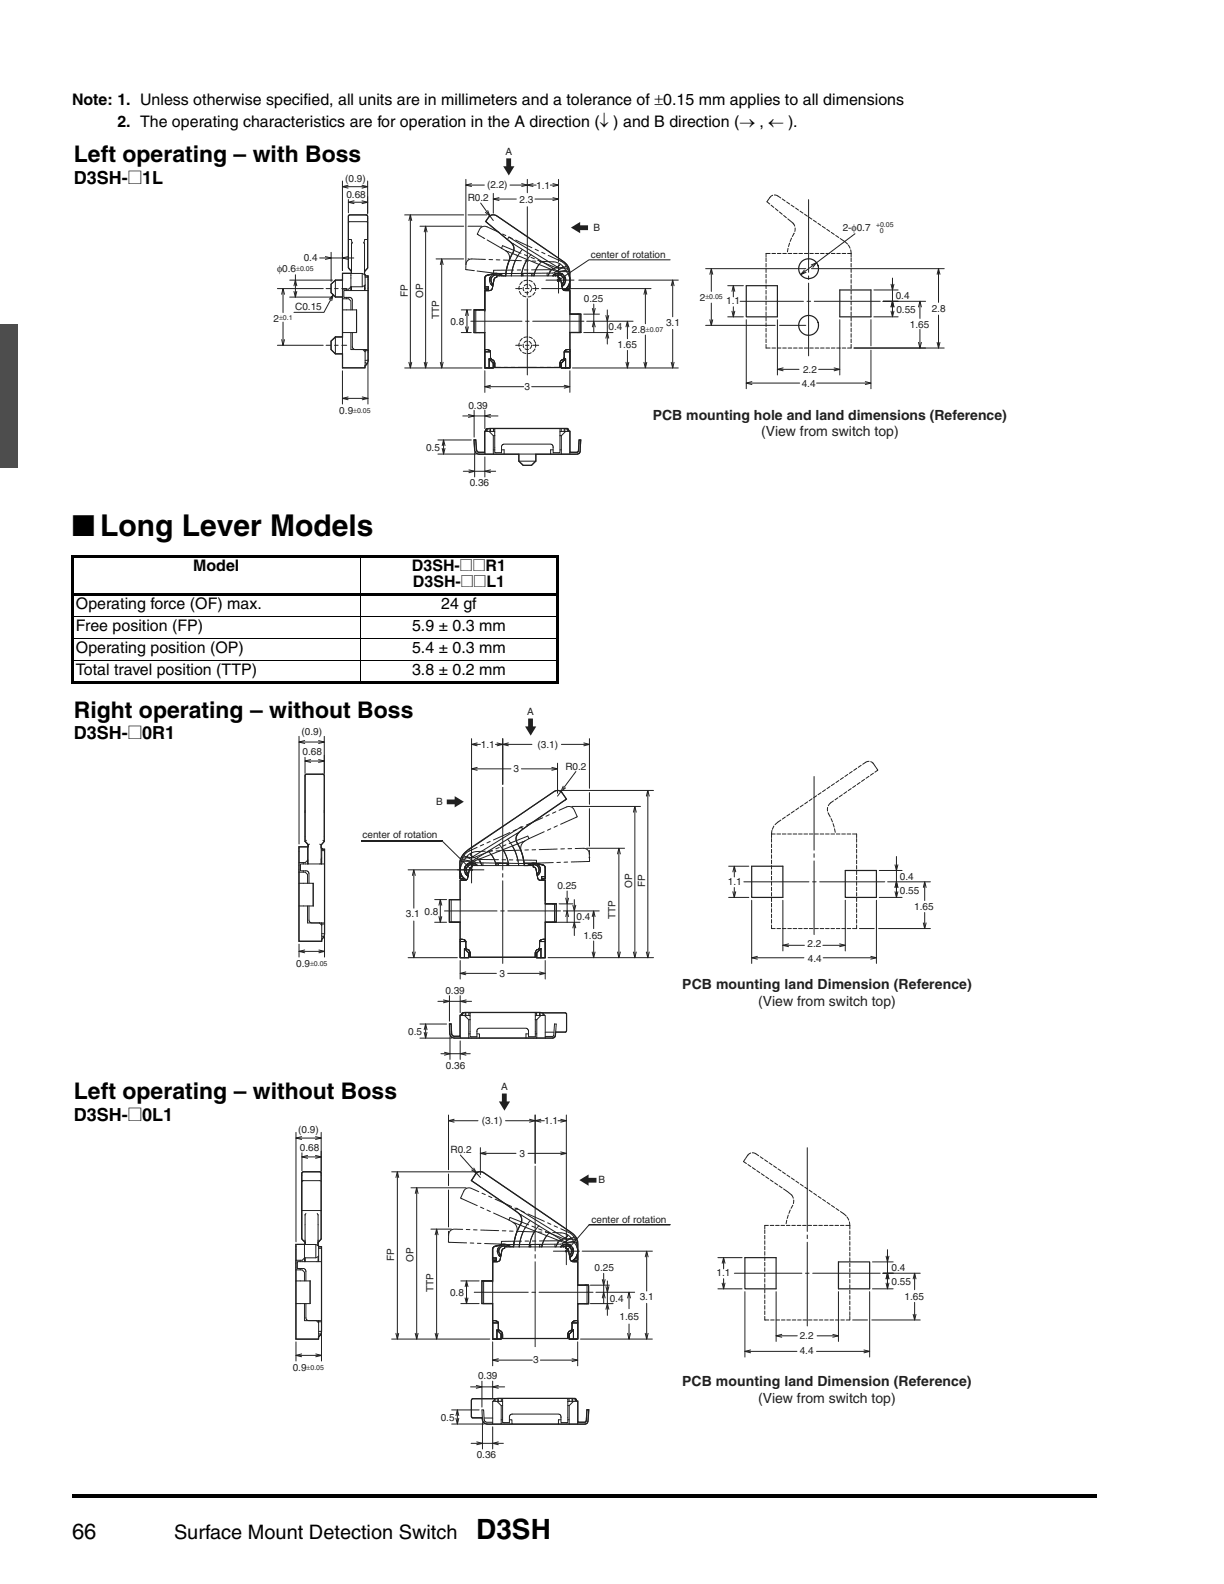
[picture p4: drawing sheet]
<svg xmlns="http://www.w3.org/2000/svg" width="216mm" height="279mm" viewBox="0 0 216 279" stroke-linecap="round" stroke-linejoin="round" font-family="sans-serif">
<path d="M12.7 263.5h180.7v.7h-180.7z" fill="#000"/>
<path d="M0 57.2h3.2v25.3h-3.2z" fill="#4d4d4d"/>
<path d="M48.2 25.9h129.4v60.2h-129.4z" fill="#fff"/>
<g fill="none" stroke="#231f20" stroke-width=".18">
<path d="M60.4 31.9v15.8M60.4 32.9h4.4M61.4 32.7l-1 .2 1 .3M61.5 39.3l.2-.2h2.9l.2 .1v8.1l-.5 .6M61.5 35.2v2.3M61.5 35.7h3.3M62.4 35.4l-.9 .3 .9 .2M63.9 35.4l.9 .3-.9 .2M63.9 32.7l.9 .2-.9 .3M64.8 39.3v-1.1l-.1-.3h-3.1l-.1 .2v9.2l.5 .6M64.8 31.9v5.9M71.4 37.9h10.4"/>
<path d="M72.1 38.9l.3-1 .2 1M72.4 37.9v27M74.1 39.9h7.7M75.1 39.9v25M82.2 32.6h3.2M82.2 31.6v15M82.6 39.9h2.4M82.6 37.9h3.3M83.2 32.4l-1 .2 1 .3M84.8 35.8l2.2 3.1M86 37.2l.4 .9-.8-.6M87 35.1h4.1"/>
<path d="M87 34.1v3.5M88 34.9l-1 .2 1 .3M90 32.6h2.8M92 32.4l1 .2-1 .3M93 36.5v14.3M93 31.6v2.4M93.1 32.6h1.5M94 32.4l-1 .2 1 .3M94.4 35.1h4M97.1 32.6h1.4M97.5 32.4l1 .2-1 .3M97.5 34.9l1 .2-1 .3"/>
<path d="M98.5 31.6v14.6M136 36.2l.5 .4M136.3 34.4l-.4 .3-.6 .9 .5 .4M136.6 34.4l.4 .1 .7 .4M136.8 36.8l.4 .4M137.5 37.4l.5 .4M138 35.1l.5 .3M138.2 38l.5 .4M138.8 35.6l.5 .4M139 38.6a2.48 2.48 0 0 1 1.2 1.3M139.5 36.2l.6 .3M140.3 36.7l.6 .4"/>
<path d="M141.1 37.2l.5 .4M141.9 37.8l.5 .3M142.6 35.2v12.8M142.7 38.3l.5 .4M143.5 38.8l.5 .4M144.3 39.4l.5 .3M145.1 39.9l.5 .4M48.9 50.9h8.1M49.7 59.9l.2 1 .3-1M49.7 51.9l.2-1 .3 1M49.9 51.1v4M49.9 56.8v4.1"/>
<path d="M51.1 52.4h7.5M51.1 49.4h7.5M51.9 50.4l.2-1 .2 1M51.9 51.4l.2 1 .2-1M52.1 48.5v3.9M56.4 45.5h6M57.4 45.3l1 .2-1 .3M57.5 50.9h.9M58.1 52.8l.7-.8-1.7 3.1h-5.2M58.4 44.5v5.2M58.8 52l-.3 1M59 50.9h.7"/>
<path d="M59.2 49.4h1.2M59.2 59.4h1.2M59.2 49.4l-.8 .8v1.5l.8 .7M59.2 59.4l-.8 .8v1.5l.8 .7M59.2 52.4h1.2M59.2 49.4v3M59.2 59.4v3M60.3 50.9h.9M60.4 54.7h2.5v4M60.4 58.7h2.5M60.4 51v13.9h4v-2.8M60.4 52.7h1.1l.4 .4v1.6"/>
<path d="M61.2 51v.3M61.2 52.5v.2M61.4 45.3l-1 .2 1 .3M61.5 42.2h.5l.1 .7M61.9 58.7v3h2.1M61.9 48.3v3v-.6M62 50.6v.7zM62.1 42.9l-.1 5.3M62.2 42.7l-.1 .2M62.2 58.7v2.7l.3 .2 1.5 .1M62.9 54.7h.1M62.9 54.7v4"/>
<path d="M63.9 48.2h-3.5v2.8h1.1l.4-.4M63.9 48.2l.5 .3v2.8M63.9 48.2v2.4M64.2 42.7v.2M64.2 42.9l.1 5.5M64.3 50.4v.9M64.4 50.3l-.5 .3h-2M64.4 48.7h.5v14.9l-.1 .5M64.4 48.9h.5M64.8 42.2h-.5l-.1 .7M64.9 51.3h-4.3v1.2h1.1l.4 .3 .1 1.9M74.8 40.9l.3-1 .2 1"/>
<path d="M76.9 45.7h4.9M77.7 46.7l.2-1 .3 1M77.9 45.7v19.2M81.4 58.7h1.7M81.4 54.7h1.7M82.1 55.7l.3-1 .2 1M82.1 57.7l.3 1 .2-1M82.4 54.7v4M82.6 45.7h.1M83 56.7h9.1M83.6 54.7h1.9M83.9 54.7h-.3v4h1.9"/>
<path d="M84 54.7h-.1v4M84.2 47.8l2.9 .4M85.5 50.6v.4h.6M85.6 45.8l-2.4-.1a.99 .99 0 0 0-1 .9v1l1.5 .1M85.9 48.6l-.3 .1-.1 .3v1.6h.6M85.9 48.6l-.4 .4v1.6h.6M85.9 42.3l2.6 1.5M86.1 50.6v.7M86.3 45.8h.6M86.4 51.2l.4-.3 .4-1.7 .1-.2 .3-.1v-.2h10.8v.2l.5 .3 .3 1.7 .4 .4M86.4 51.3h-.9v10.4l.9 .2M86.4 51.3h-.9v3.6"/>
<path d="M86.5 48.9l-.1 .6M86.8 48.8l.6-.3 .7 .2a.93 .93 0 0 0-1.3 .2 .93 .93 0 0 0 .2 1.3l-.4-.6zM87.1 48.2l1 .1 6.2-.1M87.3 48.3l-1.4 .3M87.4 48.2l-.5 .2M87.5 48.2h1.7M87.5 45.8h.7M87.6 48.7v.2l-.3 .1-.1 .2-.4 1.8-.4 .3M87.9 48.3l.8 .4M88.1 48.4l.3 .2-.3-.2-.5-.2-.6 .1-.4 .3-.2 .5v.5l.2 .5 .3 .3-.3-.3M88.1 41l-2.2-1a.99 .99 0 0 0-1.3 .5l-.4 .8 1.3 .8M88.5 43.8l.1-.5 3.3 1.4"/>
<path d="M88.5 43.8l.9 .5 3.6 1.5M88.6 41.3l.6 .2M88.8 45.9l3.2 .1M89.5 42.2l.8 .7 3.4 2M89.5 42.2l-3.8-3.1 .7-1 .5-.2 .6 .1 12 8.2 .7 .9M89.5 42.2l.3-.4 8.8 5.5h1.4l.2-.2M89.8 41.8l.6 .3M90.1 42.7l.5 .7v.8l-1 2.4-.4 2.1 .4-2.1a1.7 1.7 0 0 0-.4-2.4M90.3 48.2l-.1 .5M90.6 47.6l-3.5 .1v.5M90.9 45.9l-.4 1.2-.3 1.6M91 42.4l2.8 1.3"/>
<path d="M91 50.9h1M91.2 47.6h.7M91.4 45.1l-.2 .3M91.6 50.5v.6M91.6 51.4l.3 .5M92.1 59.7l-.4 .5M92.1 49.7l-.4 .5M92.1 44l-.7 1-.6 1.2-.4 1.1-.2 1.3M92.2 52.1l.6 .3M92.2 48.4v.3M92.3 50.7l.1 .6M92.5 44.9l.6 .3"/>
<path d="M92.5 47.6h.6M92.6 46h.6M92.6 51.5l.6 .1M92.7 50.9h.6M92.7 56.7h.6M93 45.8l2.1 .8M93 45.8l-.6 1.1-.4 1.8M93 50.2l-.5 .2M93 59.4l-.6 .2M93 49.4l-.6 .2M93 51.4v.6M93 52.7v13.4"/>
<path d="M93.3 50.2l.4 .5M93.3 59.5l.6 .2M93.3 49.5l.6 .2M93.7 44.9l-1.2 1.7-.3 .9-.2 1.2M93.7 44.9l1.9 1.2M93.7 45.4l.6 .2M93.7 52.2l-.6 .2M93.8 50.9l-.3 .6M93.8 48.4v.3M93.9 46l.6 .1M93.9 50.9h1.1M94 56.7h9"/>
<path d="M94.1 59.9l.4 .6M94.1 49.9l.4 .6M94.3 48.2h-2.3v.5M94.3 48.2l-.1 .5M94.4 51.6l-.4 .5M94.4 44l.6 .2M94.5 50.6l-.1 .7M95.1 46.6l3.2 1.3 1.8-.3 .1-.1-.3-.6M95.1 46.6l-.5 .8-.4 1.3M95.1 46.1l2.8 .1a2.17 2.17 0 0 1 1.4 .8l-1.7 1.2h-3.3M95.5 50.9h19.3M95.6 44.5l.5 .3"/>
<path d="M95.6 46.1l-.9 1.1-.5 1.5M95.6 46.1l2.8 1.8h1.8l.3-.1M96.3 49.4h4.9M96.5 48.2v.5M96.7 45l2.5 1.2 .6 .5v.3l-.1 .1-1.5 .2-3.4-1.4M97.5 47.3l-.8 1.4 .4-1.2M97.5 48.7l.4-.4 .5-.2 .6 .1 .5 .4 .2 .5 .1 .5-.3 .6-.4 .3M98 48.4l-.4 .3 .4-.4 .6-.1 .6 .2 .4 .5v.8l-.5 .7M98 48.6l.7-.1 .6 .4 .1 .7-.3 .6a.93 .93 0 0 0 .2-1.3 .93 .93 0 0 0-1.3-.2zM98 48.2h.5M98 48.2l-.5 .5M98.4 48.7v.2l.3 .1 .2 .3 .3 1.7 .4 .3"/>
<path d="M98.5 46.7v5M98.6 48.2l.6 .2M98.6 48.1l.6 .3zM98.8 46.5l-.2 .4-1.2 .7h-3.6M98.8 48.3l.5 .1M99.3 47l.3 .3a2.62 2.62 0 0 1 .7 2.9l-.4 .7-.5 .3M99.4 50.1l-.3 .3M99.6 48.9l.1 .6M99.6 50l-.5 .5zM99.6 51.3h.9v10.4l-.9 .2M99.6 51.3h.9M99.6 51.3h.9v3.6"/>
<path d="M99.6 48.8l.2 .6zM99.9 50.9v.4M100.1 50.6h.4M100.2 47.5l.1 .4a2.62 2.62 0 0 1-.4 3l-.5 .3M100.2 47.1l.3 .7M100.4 48.7l.1 .4v1.5M100.4 48.8l.1 1.8h-.4M100.5 47.8l-.1 2.2-.4 .7-.6 .5M100.5 55.4h2v3.1M100.5 49.4v1.2h-.4M100.5 50.6v.4h-.6M102 58.7h.5"/>
<path d="M102.1 49.4h17.5M102.2 58.6l.3 .1M102.2 55.4v3.1M102.5 58.7h-2M103 55.4h2.7M103 58.7h5.1M103.5 56.7h8.2M104.5 57.7l.2-1 .3 1M104.5 54.4l.2 1 .3-1M104.7 53.6v5.1M106.9 59.7l.2-1 .3 1M106.9 55.7l.2 1 .3-1"/>
<path d="M107.1 54.7v6M110.4 57.7l.3-1 .2 1M110.7 56.9v2.9M113.6 51.9l.2-1 .3 1M113.8 59.1v5.7M113.8 50.9v6.2M118.2 45.8h-14.3l-5.4 3.6M118.7 49.6v6.3M118.7 58.1v6.8M118.9 50.4l-.2-1-.3 1M124.5 47.4h17.6M124.5 57.4h12.2"/>
<path d="M125.2 48.4l.3-1 .2 1M125.2 56.4l.3 1 .2-1M125.5 53.5v3.9M125.5 47.7v3.7M128.4 55.9h2.7M128.4 50.4h2.7M129.1 51.4l.3-1 .2 1M129.1 54.9l.3 1 .2-1M129.4 50.6v1.8M129.4 54.1v1.8M130.6 53.1h11.1M131.6 56.4v12.2"/>
<path d="M135.1 45.5v.7M135.1 46.5v.6M135.1 47.4v.7M135.1 48.4v.6M135.1 49.3v.7M135.1 50.3v.6M135.1 51.2v.7M135.1 52.2v.6M135.1 53.1v.7M135.1 54.1v.6M135.1 55v.7M135.1 56v.6"/>
<path d="M135.1 56.9v.7M135.1 57.9v.6M135.1 58.9v.6M135.1 59.8v.6M135.8 44.7h-.7v.6M136.2 44.7h.6M137.1 44.7h.6M137.1 56.4v9.7M137.5 57.4h4.6M138.1 44.7h.6M139 43.8l-.1 .6M139 44.7h.7"/>
<path d="M139.3 42.9l-.2 .6M139.6 42l-.2 .6M140 44.7h.6M140.1 41.1v.1M140.1 41.2l-.3 .5M140.2 40.2v.6M140.9 44.7h.7M141.9 47.6l-.7 .8M141.9 44.7h.6M142.4 53.1h.6M142.6 48.7v.6M142.6 49.9v12.9"/>
<path d="M142.8 44.7h.7M143.1 46.7l.9-.4-.6 .8M143.1 47.4h23.4M143.6 53.1h11.7M143.8 44.7h.6M144.7 44.7h.7M145.7 44.7h.6M145.8 40.5l.6 .3M146.6 41l.5 .4M146.6 44.7h.7M147.4 41.5l.5 .4M147.6 44.7h.6"/>
<path d="M148.1 56.4v9.7M148.2 42.1l1.3 1M148.5 44.7h.7M149.5 44.7h.6M149.6 43.2l.3 .6M150 44.1l.1 .6M150.1 44.7v.6M150.1 45.5v.6M150.1 46.5v.6M150.1 47.4v.7M150.1 48.4v.6M150.1 49.3v.7"/>
<path d="M150.1 50.3v.6M150.1 51.2v.7M150.1 52.2v.6M150.1 53.1v.7M150.1 54.1v.6M150.1 55v.7M150.1 56v.6M150.1 56.9v.7M150.1 57.9v.6M150.1 58.8v.7M150.1 59.8v.6M150.8 41.2l-9.6 7.2 1-.4"/>
<path d="M153.6 56.4v4.6M154.1 55.9h4.3M154.1 51.1h4.3M155.8 53.1h7.5M157.2 54.9l.2 1 .3-1M157.2 54.1l.2-1 .3 1M157.2 50.1l.2 1 .3-1M157.4 49.1v6.7M162 54.1l.3-1 .2 1M162.3 53.3v2.9M162.3 58.1v3.3M165.3 48.4l.2-1 .3 1"/>
<path d="M165.5 47.5v5.8M165.5 55.6v5.8M48.9 60.9h8.1M57.5 60.9h.9M59 60.9h.7M59.2 62.4h1.2M60.3 60.9h.9M60.4 65.4v5.9M60.4 70.3h4.5M61.4 70l-1 .3 1 .2M63.9 70l1 .3-1 .2M64 61.7h.8l.1 .2h-.5l-.1-.2"/>
<path d="M64 61.7l.4 .4M64.4 63.9l.4 .2M64.4 63.6h.5M64.4 61.7v.4M64.8 64.1l-.4 .4M64.9 64.1v7.2M71.4 64.9h13.6M72.1 63.9l.3 1 .2-1M74.8 63.9l.3 1 .2-1M77.2 77.6h5.9M77.7 63.9l.2 1 .3-1M78 78.6l.2-1 .3 1"/>
<path d="M78 79.1l.2 1 .3-1M78.2 77.6v2.5M81.6 73.4h6.2M82.6 73.1l1 .3-1 .2M83.6 72.4v4.7M83.7 79.3l.2 .5 .3 .2 1.3 .1M83.7 79.8v4.3M83.7 79.3l-.1-1.7h.3l.2 2 .3 .2h1.1M85.5 61.7v3.2h.8M85.5 65.4v3.8M85.5 68.2h6.9M85.5 61.7l.9 .2"/>
<path d="M85.5 72.4v3.2M85.5 61.7v.4h1M85.8 75.8l-.2 .3M86.1 75.6l-.3 .1-.1 .3M86.2 61.8l.3 .2M86.3 63.3h.3M86.3 76.1l.7 .7v3.3M86.3 63.3l.7 .8M86.3 63.3l.7 .8v.8h-.7zM86.3 63.3v1.6h.7v-.8M86.4 61.9l.1 .3M86.4 75.6h13.2"/>
<path d="M86.4 75.6v.5M86.4 75.6l-.6 .2 .3 .3M86.4 61.9l.1 1.3 .5 .4M86.4 61.9l.1 1.2 .4 .4M86.5 62.1h-1v2.8h.8M86.5 62.1h-1v2.8h.8v-1.6M86.5 75.6v.5M86.5 68l-1 .2 1 .3M86.5 73.1l-1 .3 1 .2M86.5 62.2v1l.5 .4M86.9 63.5l.1 .1M87 64.1h.3"/>
<path d="M87 76.8h.3M87 79.3h.3M87 64.1v.8h-.7M87 63.6l.2 .4 .1 .8h11.5v-.8l.2-.4M87 76.1v-.5h.1l.2 .1v4.1h1.2v-1.1l.4-.4h8.3l.4 .4v1.1h1.2v-3M87 76.1h-1.5v4h1.5M87 76.1l.3 .1M87 63.6l.2 .4 .1 .8h1M88.5 79.3h.4v.8M89.5 64.8h-.6M90.8 64.8h-.6M91 60.9h1"/>
<path d="M91.6 60.5v.6M91.6 61.4l.4 .5M92.2 62.1l.6 .3M92.3 60.7l.1 .6M92.6 61.5l.6 .1M92.7 60.9h.6M93 60.2l-.5 .2M93.3 60.2l.4 .5M93.7 62.2l-.6 .2M93.8 60.9l-.3 .6M93.8 68.2h6.6M93.9 60.9h1.1"/>
<path d="M94.4 61.6l-.4 .5M94.5 60.6l-.1 .7M94.6 64.8h-3.2M95.9 64.8h-.7M97.1 64.8h-.6M97.6 79.3h-.5v.8M98.8 76.8h.2M98.8 79.3h.2M99 76.1v-.5h-.1l-.1 .1v1.1M99 76.1h1.5v4M99 76.1l-.2 .1M99 63.6l-.2 .4v.8h-1"/>
<path d="M99 76.8v3.3M99.1 63.5l-.1 .1M99.5 63l-.1 .3-.3 .2M99.5 62.2v1l-.4 .3M99.5 75.6v.5M99.5 75.6l.6 .1 .2 .3M99.5 68l1 .2-1 .3M99.5 62.1h1v-.4v3.2h-.7h.7v-2.8zM99.6 61.9l-.1 .3M99.6 75.6v.5M99.6 75.6l.6 .2M99.6 61.9l-.1 1.3-.5 .4"/>
<path d="M99.8 76.1l-.8 .7M99.8 63.3v1.6h-.8v-.8M99.8 63.3h-.4h.4l-.8 .8h-.2h.2M99.8 63.3l-.8 .8M99.8 61.8l-.3 .2M100.2 75.8l-.2 .3M100.2 75.8l.2 .3M100.5 61.7v.4M100.5 65.4v3.8M100.5 61.7l-.9 .2M101 64.9h18.6M102 79.6l-.2 .2h-1.3"/>
<path d="M102 79.6l.2-2h.3l-.2 2.1-.4 .4h-14.9M110.4 63.9l.3 1 .2-1M110.7 61.8v3.1M113.6 63.9l.2 1 .3-1M118.4 63.9l.3 1 .2-1M131.6 67.6h9.5M132.6 67.3l-1 .3 1 .2M135.1 60.8v.6h.7M136.2 61.4h.6M137.1 61.4h.6M137.1 65.1h3.8M138.1 61.4h.6"/>
<path d="M138.1 64.9l-1 .2 1 .3M139 61.4h.7M140 61.4h.6M140.9 61.4h.7M141.9 61.4h.6M142.8 61.4h.7M143.8 61.4h.6M144 67.6h9.5M144.4 65.1h3.5M144.7 61.4h.7M145.7 61.4h.6M146.6 61.4h.7"/>
<path d="M147.1 64.9l1 .2-1 .3M147.6 61.4h.6M148.5 61.4h.7M150.1 60.8v.6h-.6M150.6 61.4h15.9M152.6 67.3l1 .3-1 .2M153.6 61.8v6.8M162 60.4l.3 1 .2-1M165.3 60.4l.2 1 .3-1M77.2 80.1h6.8M81.7 83.1h5.7M82.7 82.9l1 .2-1 .3"/>
<path d="M85.5 80.6v3.5M86.5 82.9l-1 .2 1 .3M91.5 81.3l.8 .8h1.5l.7-.8M91.5 80.1v1.2M91.5 81.3h3M94.5 80.1v1.2"/>
</g>
<g fill="none" stroke="#231f20" stroke-width=".21">
<path d="M131.6 50.4h5.5v5.5h-5.5zM148.1 51.1h5.5v4.8h-5.5z"/>
<circle cx="142.6" cy="57.4" r="1.75"/>
<circle cx="142.6" cy="47.4" r="1.75"/>
</g>
<path d="M98.3 49.3a.25 .25 0 0 1 .4-.1 .25 .25 0 0 1 0 .4 .25 .25 0 0 1-.4-.1l.2-.1-.2 .1z" fill="#231f20"/>
<path d="M98.3 49.3a.25 .25 0 0 1 .4-.1 .25 .25 0 0 1 0 .4 .25 .25 0 0 1-.4-.1l.2-.1-.2 .1z" fill="none" stroke="#231f20" stroke-width=".18"/>
<path d="M61.5 38l2-.1a1.8 1.8 0 0 1 1.3 .1l.1 9.3-.6 .6v.5l.1 .3h.5v13.6a2.4 2.4 0 0 1-.2 2l-.3 .2v.4h-4v-2.5h-1.2l-.8-.7v-1.5l.8-.7h1.2v-7.1h-1.2l-.8-.8v-1.5l.8-.7h1.2v-1.2h1.6v-.4l-.6-.6zM86.3 38.1a1.19 1.19 0 0 1 1.7 .2l10.9 7.5a2.93 2.93 0 0 1 1.6 3.3v1.9h-.6v.3h.6v4.1h2v3.2h-2v6.3h-1.5v-.9h-.2v.8h-11.5v-.8h-.3v.9h-1.5v-6.2h-1.9v-4.1h1.9v-3.3h.7v-.3h-.7v-1.1a1.12 1.12 0 0 1 .5-1.3 2.7 2.7 0 0 1 2.7 .1h.5a11.1 11.1 0 0 1 1.4-4.5 1.52 1.52 0 0 0-.7-1.6l-4.2-3.5zM83.6 77.6h.3l.1 1.2a.75 .75 0 0 0 .2 .9 .75 .75 0 0 0 .9 .1h.4v-3.7h.2v-.3l.2-.2h13.7a.59 .59 0 0 1 .8 .5h.1v3.7h.9a.46 .46 0 0 0 .6-.4l.1-1.8h.3l-.1 1.6a.72 .72 0 0 1-.3 .9h-7.5v1.2l-.8 .8h-1.4l-.8-.8v-1.2h-6.7a.9 .9 0 0 1-1.1-1.1z" fill="none" stroke="#231f20" stroke-width=".21"/>
<g fill="#231f20">
<path d="M89.3 27.9h.8v1.4h.6l-.9 1.6-1-1.6h.5z"/>
<path d="M100.7 40.1l1.6-.9v.5h1.4v.9h-1.4v.5z"/>
</g>
<path d="M13.9 36.5h20.3v23.3h-20.3z" fill="#fff"/>
<path d="M12.5 98.1h86M12.7 98.3v21.9M98.3 98.3v21.9M12.5 104.8h86M12.5 120.4h86" fill="none" stroke="#000" stroke-width=".36"/>
<path d="M63.6 98v22.5M12.5 108.7h86M12.5 112.6h86M12.5 116.5h86" fill="none" stroke="#000" stroke-width=".18"/>
<path d="M52.2 124.7h119.2v64.3h-119.2z" fill="#fff"/>
<g fill="none" stroke="#231f20" stroke-width=".18">
<path d="M52.7 129.9v19M52.7 130.9h4.5M53.7 130.6l-1 .3 1 .2M53.8 133.6v2.8M53.8 134.2h3.4M54.8 134l-1 .2 1 .3M56.2 130.6l1 .3-1 .2M56.2 134l1 .2-1 .3M56.9 136.5l.3 .3v11.6M56.9 136.5h-2.9l-.2 .2v11.7M57.2 129.9v6.5M83.2 131.3h1.5"/>
<path d="M83.2 130.3v25.4M83.2 135.6h6.9M84.2 131l-1 .3 1 .3M84.2 135.4l-1 .2 1 .3M87.7 131l1 .3-1 .3M88.7 130.3v8.1M88.7 131.3l1 .3M88.7 138.9v14.6M89.7 131l-1 .3M92 135.6h6.1M93.8 131.3h-6.4M97.3 135.4l1 .2-1 .3"/>
<path d="M98.3 134.6v5.3M98.8 139.4h16.5M98.9 139.6l-.6 .8M99 131.3h4.8M99.2 139.9l-.7-.5-.7 .2-15.6 10.6-.8 .9 .3 .2h1.4l8.8-5.5 .3 .5M99.2 139.9l.7 1.1-7.7 5.3M99.3 138.7l-.4 .9 .8-.6M101.6 136.1l-2.3 3M103 131l1 .3-1 .3M104 130.3v8.7M104 139.8v2.1M114.3 139.4v29.5"/>
<path d="M143.6 137v13M144.8 139.8l-.5 .4M145.6 139.3l-.5 .3M146.4 138.7l-.5 .4M147.2 138.2l-.5 .4M148 137.7l-.6 .3M148.8 137.1l-.6 .4M149.4 139.6l-.6 .4M149.5 136.6l-.5 .4M150.1 139.1l-.5 .4M150.3 136.1l-.5 .3M150.9 138.6l-.5 .3"/>
<path d="M151.1 135.5l-.5 .4M151.7 138l-.5 .4M151.9 135l-.5 .3M152.5 137.5l-.5 .3M153.3 136.9l-.6 .4M153.3 134.3l-.4 .1-.7 .4M153.6 134.3l.4 .3 .4 .6M154.1 136.4l-.6 .3M154.5 135.3l.3 .5-.5 .4M52.7 153.8h1.1l.5 .4v1.6M52.7 155.8h2.5v4M52.7 159.8h2.6"/>
<path d="M52.7 152.1v13.9h4v-2.8M53.5 152.1v.3M53.5 153.6v.2M53.8 148.4l.5 .6M54 148.2l-.2 .2M54.2 151.7h.1M54.3 149.4v2.3M54.3 159.8v3h2M54.3 151.7v.7l-.1-.6M54.3 149.4h-1.6v2.7h1.1l.5-.4M54.3 149v.4M54.3 152.3v.1"/>
<path d="M54.3 149h.1M54.3 152.3l.1 .1M54.3 149.4v2.9M54.5 159.8l.1 2.8 .3 .2h1.4M54.6 148.9l-.3 .1M55.2 155.8h.1M55.3 155.8v4M56.4 148.9l.3 .1M56.7 149.6v2.8M56.7 149l-.1 3.4M56.7 151.5v.9v-.1M56.7 149.8h.5v14.9"/>
<path d="M56.7 150h.5M56.9 148.2l.3 .2M57.2 148.4l-.5 .6M57.3 152.4h-4.3v1.2h1.1l.4 .3v1.9M63.8 148.3h14.2zM72 153.4h13.4M72.7 154.4l.3-1 .2 1M73 153.7v6.5M76.7 158.7h2.1M77.4 159.7l.3-1 .2 1M77.7 158.7v4M78 148.3l5.2 5.1"/>
<path d="M79.3 158.7v4h1.9M79.3 158.7h1.9M79.3 158.7h.4M79.6 158.7v4M81.2 153.4v1.2h.4M81.2 154.6v.4h.6M81.2 151.8v1.8l.1 .5 .4 .6 .6 .5M81.2 152.8v1.8h.4M81.3 152.8l-.1 .3v1.5h.4M81.5 151.5l-.1 .4a2.98 2.98 0 0 0 .1 2.7l.8 .6M81.8 154.9v.4M82 152.8l-.1 .7z"/>
<path d="M82.1 155.3h-.9v10.4l.9 .2M82.1 154.1l.5 .5zM82.1 155.3h-.9M82.1 152.9l-.1 .7M82.4 151l-.3 .4a2.98 2.98 0 0 0-.9 2.5 2.1 2.1 0 0 0 1.1 1.3M82.5 152.8l.6-.3 .6 .2a.93 .93 0 0 0-1.3 .2 .93 .93 0 0 0 .2 1.3l-.4-.6zM82.5 152.4l.5-.2zM82.9 152.3l-.5 .1M83 150.5l-.6 .5v.1l1.7 1.1 9.4 .2 1.1-.2M83.1 152.3l-.6 .2M83.1 153.4l.1 .1M83.2 152.3a.96 .96 0 0 1 1 .4"/>
<path d="M83.2 153.4l-.1 .1M83.3 152.7v.2l-.3 .1-.2 .3-.3 1.7-.4 .3M83.7 152.2l.5 .5M83.7 152.4l.4 .3M84.1 152.7l-.8-.4-.8 .2-.4 .4-.1 .6 .2 .5 .4 .4-.4-.3M84.2 149.5l-1.8 .8-.4 .4-.1 .3 .2 .1 1.4 .2 3.4-1.3M84.2 152.7l-.4-.4-.6-.2-.5 .2-.5 .3-.3 .5v.6l.2 .5 .5 .3M84.2 151.3l.8 1.4-.4-1.2M85.2 152.2v.5M85.3 149l-.6 .2M85.6 150.1l-1.9 .2-.7 .2v.2v.2l1.3 .7h3.6M86.1 150.1l1 1.2 .4 1.4"/>
<path d="M86.5 148.4l-.6 .3M86.6 150.7l.5 .8 .4 1.2-.1-.5M86.9 150.1h-.7M87.4 152.3h2.3v.4M87.9 152.4v.3M88 149l1.2 1.6 .5 2.1M88.1 149.5l-.6 .2M88.1 150.1h-.6M88.6 151.7h.6M88.7 154.1v.6M88.7 155.4v14.5M88.7 149.9l.6 1.1 .4 1.7"/>
<path d="M89.2 149l-.6 .2M89.5 152.4v.3M89.5 148l.9 1.2 .5 1.2 .6 2.3M89.8 151.7h.7M89.9 146.9l-2.9 1.3M90.4 149.2l.6 1.3 .4 1.4M91.1 151.7h3.5v.5M91.1 146.3l-.6 .3M91.4 152.4l.1 .3M91.4 152.3l.1 .4M91.6 146.8l-.5 .6-.1 .7 1.1 2.7 .4 1.9M91.9 150l-3.1 .1"/>
<path d="M92.2 146.3l-.9 .7-8 4.9h-2l-.1-.1 .2-.7M92.3 145.8l-.6 .3M92.4 152.3h1.8M92.6 148.3a1.67 1.67 0 0 0-.5 2.4l.4 2M93.2 149.9h-.6M93.3 152.7l.4-.4h.6l.4 .1 .4 .3 .2 .4v.5l-.1 .5-.5 .3M93.3 147.9l-1 .6-8.8 3.4-1.8-.3-.2-.1 .4-.6M93.3 147.9l-.2-.4-3.3 1.3M93.6 152.4l-.3 .3M93.6 152.7l.7-.2 .6 .4 .2 .7-.4 .6M93.6 152.7a.93 .93 0 0 1 1.3 .2 .93 .93 0 0 1-.2 1.3M93.7 152.4l-.4 .3"/>
<path d="M93.8 152.3l-.8 .4M94.1 152.7v.2l.4 .3 .4 1.8 .4 .3M94.1 152.7h-10.8v.2l-.3 .1-.2 .2-.3 1.8-.4 .3M94.1 152.7v.2l.3 .1 .1 .2 .4 1.8 .4 .3M94.2 152.3l.6 .2M94.4 152.3a1.18 1.18 0 0 1 .9 .9 1.18 1.18 0 0 1-.5 1.2M94.4 152.3l1.4 .3M94.5 149.9h-.7M95.1 154.1l-.3 .3M95.2 152.9l.1 .7M95.3 155.3h.9v10.4l-.9 .2M95.3 155.3h.9v3.6"/>
<path d="M95.3 155.3h.9M95.5 154.6v.7M95.7 144.2l-2.9 1.3M95.8 152.6l.4 .4v1.6h-.7M96 146.7l-2.7 1.2M96.2 159.4h1.9M96.2 154.6v.4h-.7M96.9 143.7l-.6 .3M97.2 146.2l-.6 .2M97.6 152.1l-3 .1M98 143.2l-.5 .2M98.1 159.4h-.3v3.2"/>
<path d="M98.1 159.4v3.3h-1.9M98.3 149.8l-3.2 .1M98.3 145.7l-.6 .2M98.6 142.9l1.3-.6a1 1 0 0 1 1.4 .5l.5 1.3-2.9 1.3M98.6 159.4h2.4M98.9 152.1h-.7M99.6 149.7h-.7M99.8 158.4l.2 1 .3-1M100 157.2v5.5M100.1 152.1h-.6M100.8 149.7h-.6M100.9 142.3h12.1"/>
<path d="M101.1 159.7l.2 1 .3-1M101.3 158.7v6.3M101.5 149.7l1.4-.1a.99 .99 0 0 1 1 1l.1 1.3-3.2 .1M103.4 149.6h6.8M103.9 151.3h.1M104 142.6v6.6M104 150v.8M104 151.2v.1M108.9 150.6l.3-1 .2 1M109.2 149.6v19.3M111.7 143.3l.3-1 .2 1M112 142.3v26.6"/>
<path d="M114 140.4l.3-1 .2 1M128.5 158.3h3.6M128.5 152.8h3.6M129.3 157.3l.2 1 .3-1M129.3 153.8l.2-1 .3 1M129.5 152.9v1.8M129.5 156.5v1.8M131.2 155.5h11.5M132.6 158.8v11.1M136.1 147.1v.6M136.1 147.9v.6M136.1 148.9v.6"/>
<path d="M136.1 149.8v.7M136.1 150.8v.6M136.1 151.7v.7M136.1 152.7v.6M136.1 153.6v.7M136.1 154.6v.6M136.1 155.5v.7M136.1 156.5v.6M136.1 157.4v.7M136.1 158.4v.6M136.1 159.3v.7M136.1 147.1h.6"/>
<path d="M136.2 146.5l-.1 .6M136.5 145.7l-.3 .6M137 147.1h.7M137.7 144.7l-1 .8M138 147.1h.6M138.1 158.8v8.9M138.5 144.1l-.5 .4M138.9 147.1h.7M139.3 143.6l-.5 .3M139.9 147.1h.6M140.1 143l-.5 .4M140.9 147.1h.6"/>
<path d="M140.9 142.5l-.5 .4M141.7 142l-.5 .3M141.8 147.1h.6M142.5 141.4l-.6 .4M142.8 147.1h.6M143.2 140.9l-.5 .4M143.3 155.5h.7M143.6 150.6v.6M143.6 151.9v12.9M143.7 147.1h.6M144 140.4l-.5 .3M144.6 155.5h11.5"/>
<path d="M144.7 147.1h.6M145.6 147.1h.7M146 142.4v.7M146.1 143.4l.4 .7M146.6 147.1h.6M146.6 144.4l.2 .6M146.9 145.3l.2 .6M147 141.3l-.5 .3-.4 .5M147.2 146.2l.1 .6M147.5 147.1h.7M147.8 140.7l-.5 .4M148.5 147.1h.6"/>
<path d="M148.6 140.2l-.5 .3M149.1 158.8v8.9M149.4 147.1h.7M150.4 147.1h.7v.6M151.1 147.9v.6M151.1 148.9v.6M151.1 149.8v.7M151.1 150.8v.6M151.1 151.7v.7M151.1 152.7v.6M151.1 153.6v.7M151.1 154.6v.6"/>
<path d="M151.1 155.5v.7M151.1 156.5v.6M151.1 157.4v.7M151.1 158.4v.6M151.1 159.3v.7M154.6 158.8v11.1M155.1 153.5h4M155.1 158.3h4M156.6 155.5h7.5M157.9 152.5l.2 1 .3-1M157.9 157.3l.2 1 .3-1M157.9 156.5l.2-1 .3 1"/>
<path d="M158.1 151.1v7.1M162.9 156.5l.2-1 .3 1M163.1 155.8v3M52.7 166.5v2.3M52.7 167.8h4.5M53.7 167.6l-1 .2 1 .3M56.2 167.6l1 .2-1 .3M56.3 162.8h.8l.1 .2h-.5l-.1-.2M56.3 162.8l.4 .4M56.7 165.1l.4 .2M56.7 164.7h.5M56.7 162.8v.4"/>
<path d="M57.1 165.3l-.4 .4M57.2 165.2v3.6M57.2 164.7l-.1 .6M72 168.9h8.7M72.7 167.9l.3 1 .2-1M73 162.5v6.4M76.7 162.7h2.1M77.2 176.6h6M77.4 161.7l.3 1 .2-1M78.2 176.4l1 .2-1 .3M78.4 160.7h9.3M79.3 175.6v4.5"/>
<path d="M81.2 175.6v3M81.2 171.7h6.4M81.2 169.4v3.3M81.5 178.8l-.2 .3M81.8 178.7h-.3l-.1 .3M81.9 165.8l.2 .2M81.9 167.3l.8 .8v.8h-.8zM81.9 167.3h.4M81.9 167.3l.8 .8M81.9 167.3v1.6h-.7v-2.8v2.8h1.5v-.8M81.9 179.1l.8 .8v3.2M82.1 165.9l.1 1.3 .5 .4"/>
<path d="M82.1 165.9l.1 .2M82.1 165.9l-.9-.2v.4h1M82.1 178.6h13.1v.5M82.1 178.6v.5M82.1 178.6l-.6 .2 .2 .3M82.2 166.1v1.1l.5 .4M82.2 171.4l-1 .3 1 .2M82.2 178.6v.5M82.2 176.4l-1 .2 1 .3M82.7 168.1h.2M82.7 179.9h.2M82.7 167.6l.2 .4v.8h11.5v-.8l.2-.4"/>
<path d="M82.7 167.6l.2 .4v.8v-.8zM82.7 179.1l.2 .1M82.7 179.1h-1.5v4h1.5M88.3 160.7h.6M89.5 171.7h6.4M89.6 160.7h9.3M94.4 179.9h.3M94.4 168.1h.3M94.6 167.6l-.2 .4v.8M94.6 179.1l-.2 .1M94.6 179.1v-.5l-.2 .2v4.1h-1.2v-1.2l-.4-.3h-8.3l-.4 .3v1.2h-1.2v-4.1l-.1-.2h-.1v.5M94.7 179.9v3.2"/>
<path d="M95.2 166.2v1l-.6 .4M95.2 171.4l1 .3-1 .2M95.2 166.2l-.1 1-.5 .4M95.2 178.6h.1M95.2 166.1h1M95.3 165.9l-.1 .3M95.3 178.6v.5M95.3 178.6l.6 .2M95.4 167.3v1.6h-.7v-.8M95.4 167.3l-.7 .8M95.4 167.3h-.3h.3l-.7 .8h-.3M95.4 179.1h-.8"/>
<path d="M95.4 179.1h.8v4h-3.4M95.4 179.1l-.7 .8M95.5 165.8l-.3 .2M95.6 178.7h4.1l.2 .1v3.2l-.2 .1h-1.7M95.9 178.8l-.3 .3M95.9 178.8l.2 .3M96.2 165.7v.4M96.2 166.1v2.8h-.8h.8v-2.8h-1M96.2 169.4v3.3M96.2 165.7l-.9 .2M96.7 168.9h18.6M98.1 162.6l-.4 .1"/>
<path d="M98.3 162.7h4M99.4 160.7h6.3M99.8 161.7l.2-1 .3 1M101.1 163.7l.2-1 .3 1M104.5 167.9l.2 1 .3-1M104.5 161.7l.2-1 .3 1M104.7 160.9v2.9M104.7 166v2.9M108.9 167.9l.3 1 .2-1M111.7 167.9l.3 1 .2-1M114 167.9l.3 1 .2-1M132.6 168.9h9.2"/>
<path d="M133.6 168.7l-1 .2 1 .3M136.1 163.2v.6h.6M136.1 160.3v.6M136.1 161.2v.7M136.1 162.2v.6M137 163.8h.7M138 163.8h.6M138.1 166.7h3.8M138.9 163.8h.7M139.1 166.5l-1 .2 1 .3M139.9 163.8h.6M140.9 163.8h.6"/>
<path d="M141.8 163.8h.6M142.8 163.8h.6M143.7 163.8h.6M144.7 163.8h.6M145.1 166.7h3.8M145.2 168.9h9.2M145.6 163.8h.7M146.6 163.8h.6M147.5 163.8h.7M148.1 166.5l1 .2-1 .3M148.5 163.8h.6M149.4 163.8h.7"/>
<path d="M151.1 163.2v.6h-.7M151.1 160.3v.6M151.1 161.2v.7M151.1 162.2v.6M151.6 163.8h2.6M153.6 168.7l1 .2-1 .3M155 163.8h9.1M162.9 162.8l.2 1 .3-1M163.1 161v2.8M74.1 180.6h4.7M74.1 183.1h5.6M74.8 181.6l.3-1 .2 1"/>
<path d="M74.8 182.1l.3 1 .2-1M75.1 180.6v2.5M77.8 185.9h5.1M78.4 185.6l1 .3-1 .2M79.4 182.9v4M79.7 182.3l.1 .3 .2 .2h1.2M79.7 182.3l-.1-1.7h-.3l.1 2 .3 .4 .5 .1M80.2 183.1h1M81.2 183.6v3.3M82.2 185.6l-1 .3 1 .2M82.7 182.4h.2M82.7 183.1h1.9"/>
<path d="M84.1 182.4h.5v.7h8.2M93.2 182.4h-.4v.7M94.4 182.4h.3M96.2 182.1h1.5M98 182.6l-.1 .3-.3 .2h-1.4M98 182.6l.1-2h-.3l-.2 2.1-1.4 .1"/>
</g>
<path d="M132.6 152.8h5.5v5.5h-5.5zM149.1 153.5h5.5v4.8h-5.5z" fill="none" stroke="#231f20" stroke-width=".21"/>
<path d="M83 153.2a.25 .25 0 0 1 .3 0 .25 .25 0 0 1 .1 .4l-.2-.2 .2 .2a.25 .25 0 0 1-.4 0 .25 .25 0 0 1 0-.4z" fill="#231f20"/>
<path d="M53.9 136.6h3l.3 .2v11.6l-.6 .7v.5h.2v.2h.4v13.5a2.82 2.82 0 0 1-.4 2.3l-.1 .4h-4v-16.6h1.6v-.5l-.5-.6zM81.9 150.5l1.2-1 14.5-9.8a1.1 1.1 0 0 1 1.8 .5l.5 .7-2.7 1.9a39.7 39.7 0 0 0-5.8 4.3 1.93 1.93 0 0 0 .3 2.4l.5 1.6 .3 1.6 .7-.1a2.22 2.22 0 0 1 2.2-.2 .83 .83 0 0 1 .8 1.2v1.4h-.7v.3h.7v4.1h1.9v3.2h-1.9v6.4h-1.6v-1h-.2v.9h-11.5v-.8h-.3v.8h-1.4v-6.3h-2v-3.9h2v-3.4h.6v-.3h-.7v-2.5a2.36 2.36 0 0 1 .8-2zM79.3 180.6h.3v.5a2.21 2.21 0 0 0 .3 1.6l1.2 .1v-3.7h.1a.86 .86 0 0 1 1.1-.5l17.5 .1a1.44 1.44 0 0 1 .1 1.2v.7a1.7 1.7 0 0 1-.1 1.4h-1.8v.5a.55 .55 0 0 1-.7 .6h-15.8a2.95 2.95 0 0 1-2-.2 2.15 2.15 0 0 1-.2-1.6z" fill="none" stroke="#231f20" stroke-width=".21"/>
<g fill="#231f20">
<path d="M93.2 126.7h.8v1.4h.6l-1 1.7-1-1.7h.6z"/>
<path d="M78.8 141h1.4v-.6l1.6 1-1.6 1v-.5h-1.4z"/>
</g>
<g fill="#fff">
<path d="M13.9 134.3h19.1v22.9h-19.1z"/>
<path d="M14.9 202.5h18.1v23.7h-18.1z"/>
<path d="M51.6 190.8h119.8v66.8h-119.8z"/>
</g>
<g fill="none" stroke="#231f20" stroke-width=".18">
<path d="M52.2 199.7v19.4M56.7 199.7v7.1M79.1 197.7h5.2M79.1 196.7v9.6M80.1 197.4l-1 .3 1 .2M89.2 197.7h5.2M93.4 197.4l1 .3-1 .2M94.4 196.7v8.5M94.5 197.7h1.5M95.4 197.4l-1 .3 1 .2M98.4 197.7h1.5M98.9 197.4l1 .3-1 .2"/>
<path d="M99.9 196.7v26.4M52.2 200.7h4.4M53.2 200.5l-1 .2 1 .3M53.3 203.4v3.1M53.3 204.1h3.4M53.3 208.4v10.2l.5 .6M53.3 213.5h3.4M53.7 219.5v3v-.6M54 214l-.2 .3v5.2M54.3 203.8l-1 .3 1 .2M55.7 200.5l1 .2-1 .3M55.7 203.8l1 .3-1 .2"/>
<path d="M55.7 219.5h-3.5v2.8h1.1l.4-.4M55.7 219.5l.5 .3v2.7M55.7 219.5v2.4M56 214l.1 .3v5.4M56.2 219.9h.5v20.2M56.7 213.5v5.1l-.6 .6M56.7 208.4l-.2-.1h-3l-.2 .1v-1.6l.1-.1h3.1l.1 .1 .1 6.7M69.1 206.7h15.1M69.8 207.7l.3-1 .2 1M70.1 206.7v29.5M72.5 209.5h9.7M73.2 210.5l.3-1 .2 1"/>
<path d="M73.5 209.5v26.7M76 216.8h3.6M76.8 217.8l.2-1 .3 1M77 216.8v19.4M79.1 207.1v2M79.1 209.9v6.5M79.1 217.2v.8M81.2 203.7l2.8 3.2M81.6 216.8h-1.4a.99 .99 0 0 0-1.1 1v1.3l3.2 .1M82.2 216.9h.7M82.9 219.3h.7M83.5 216.9h.7"/>
<path d="M83.6 206l.5 1-.9-.6M84.1 207l.6 .7M84.2 219.3h.6M84.4 210.2l-1.3-.6a1.01 1.01 0 0 0-1.3 .5l-.6 1.2 3 1.4M84.7 203.4h6.3M84.7 202.4v4.8M84.8 212.9l.5 .3M84.8 217l3.2 .1M85 210.5l.6 .2M85.5 219.3l2.9 .1M85.7 203.2l-1 .2 1 .3M85.9 213.4l.6 .3"/>
<path d="M86.2 211l.6 .3M87.1 214l2.7 1.2M87.3 219.9l-.3 .1-.1 .3M87.3 219.9l-.4 .4v1.6h.6M87.3 211.5l2.9 1.3M88.3 220l.5-.2 .6 .1a.93 .93 0 0 0-1.2 .3 .93 .93 0 0 0 .2 1.2l-.4-.6v-.5zM88.6 217.1h.6M88.6 219.5l-1.3 .4M88.8 219.5l-.6 .2M89 219.9v.3l-.2 .1-.3 .2-.3 1.8-.4 .2M89.2 219.5l.9 .4M89.4 219.7l.4 .2"/>
<path d="M89.8 215.2l.9 .5 3.6 1.4M89.8 215.2l.2-.5 3.2 1.3M89.8 219.9l-.4-.3-.4-.1-.6 .1-.4 .3-.3 .5v.5l.2 .5 .4 .3M89.9 217.1l.6 .1M90.6 219.5h-1.7M90.8 213.1l.6 .2M90.9 213.5l.8 .7 5.3 3.2M90.9 213.5l.2-.4 8.9 5.5h1.4l.2-.2M90.9 213.5l-7.8-5.2 .9-1.3 .6-.3 .6 .1 15.6 10.7 .8 .9M91.1 217.2l3.2 .1M91.5 214l.5 .7v.7l-1 2.5-.4 2 .3-1.9a1.71 1.71 0 0 0-.4-2.4M91.6 219.5v.4"/>
<path d="M92 213.6l.5 .3M92 218.9l-3.6 .1v.5l1 .1 4-.1M92.3 217.1l-.5 1.4-.2 1.4M92.6 218.9h.7M92.7 216.5l-.1 .2M93.1 214.1l2.9 1.3M93.1 203.4h6.7M93.4 219.5l-.1 .4M93.5 215.3l-.7 .9-.6 1.2-.4 1.3-.2 1.2M93.6 219.7v.2M93.8 216.3l.6 .2M93.9 218.9h.6"/>
<path d="M94.3 217.1l2.1 .9M94.3 217.1l-.5 1.1-.5 1.7M94.4 205.7v15M94.9 217.3h.7M95 216.8l.6 .2M95 216.2l-1.1 1.6-.3 .9-.3 1.2M95.2 219.7v.2M95.7 219.5h-2.3M95.7 219.5l-.1 .4M96.2 217.2l3.3 1.3M96.2 217.4h.7M96.4 218l3.3 1.2 1.8-.4v-.1l-.3-.6"/>
<path d="M96.4 218l-.4 .8-.4 1.1M96.6 215.7l.6 .3M97 217.4l2.9 1.8h1.8l.2-.1-.3-.7M97 217.4l-.9 1-.5 1.5M97.5 217.4l1.4 .1M97.8 216.2l.5 .3M97.9 219.5v.4M98.9 218.6l-.9 1.3 .5-1.1M98.9 219.9l.4-.3 .5-.2 .6 .1 .5 .3 .2 .6v.5l-.2 .6-.4 .3M98.9 203.2l1 .2-1 .3M98.9 216.7l1.6 .8 .7 .6-.2 .3-1.5 .1M98.9 217.5h.2a.95 .95 0 0 1 1 .4l-1.3 .9-3.7 .1"/>
<path d="M99.4 219.7l-.4 .2 .4-.3 .6-.1 .5 .2 .4 .4 .1 .9-.2 .5-.3 .2M99.4 219.9l.7-.1 .6 .3 .1 .7-.4 .6a.93 .93 0 0 0 .3-1.3 .93 .93 0 0 0-1.3-.2zM99.4 219.5l-.5 .4M99.8 219.9h-10.8v.3l-.3 .1-.2 .2-.3 1.7-.4 .3M99.8 219.9v.3l.4 .3 .4 1.7 .4 .3M99.8 219.9v.3l.2 .1 .3 .3 .3 1.7 .4 .2M99.9 219.5h-.5M100 219.5l.6 .2M100 219.4l.6 .2zM100.1 217.8l.6 .5v.1l-1.6 1-3.4 .1M100.2 219.5l.4 .2M100.7 218.3l.3 .3a2.62 2.62 0 0 1 .7 2.9l-.4 .6-.5 .4"/>
<path d="M101.5 218.7l.2 .5a2.97 2.97 0 0 1-.2 2.6l-.7 .7M101.9 219.1v1.6M103.9 216h14.3h-14.3l-4 4.7M131.5 204.4l-.4 .5 .6 .3M131.9 205.4l.5 .4M132.4 203.4l-.4 .2-.5 .7M132.7 203.3l.4 .1 .7 .5M132.7 206l.5 .3M133.5 206.5l.5 .4M134.1 204l.5 .4M134.3 207l.5 .4M134.9 204.6l.5 .3"/>
<path d="M134.9 217v.6M134.9 217.9v.6M134.9 218.9v.6M134.9 219.8v.6M135.1 207.6l.5 .3M135.5 216.2h-.6v.6M135.7 205.1l.5 .4M135.9 208.1l.5 .4M135.9 216.2h.6M136.4 205.6l.6 .4M136.6 208.6l.6 .4M136.8 216.2h.6"/>
<path d="M137.2 206.2l.6 .3M137.4 209.2l.6 .3M137.8 216.2h.6M138 206.7l.5 .4M138.2 209.7l.7 .5a1.86 1.86 0 0 1 1 1.2M138.7 216.2h.6M138.8 215.2l-.1 .7M138.8 207.3l.5 .3M139 214.3l-.1 .6M139.4 213.4l-.2 .6M139.6 207.8l.5 .3M139.7 216.2h.6"/>
<path d="M139.8 212.6l-.3 .5M140 211.7l-.1 .6M140.4 208.3l.5 .4M140.6 216.2h.7M141.2 208.9l.5 .3M141.6 216.2h.6M141.9 209.4l.6 .4M142.4 202.4v14.8M142.4 217.8v.7M142.4 219.1v14.8M142.5 216.2h.7M142.7 209.9l.6 .4"/>
<path d="M143.5 216.2h.6M143.5 210.5l.5 .3M144.3 211l.5 .4M144.4 216.2h.7M145.1 211.6l.5 .3M145.4 216.2h.6M145.9 212.1l.5 .3M146.3 216.2h.7M146.7 212.6l.5 .4M147.3 216.2h.6M147.5 213.2l.5 .3M148.2 216.2h.7"/>
<path d="M148.2 213.7l.6 .4M148.8 214.1l.5 .4M149.2 216.2h.7M149.4 214.7l.3 .5M149.8 215.5l.1 .7M149.9 216.2v.6M149.9 217.1v.6M149.9 218.1v.6M149.9 219v.6M149.9 220v.6M52.2 236.7v3.4M52.2 224h1.1l.4 .4v1.5"/>
<path d="M52.2 229.9v6.3h4v-2.9M52.2 225.9v4h2.5M52.2 225.9h2.5v4M52.2 222.3v3.6M52.2 239.1h4.5M53 222.3v.2M53 223.7v.3M53.2 238.8l-1 .3 1 .2M53.7 229.9v3h2.1M53.8 221.9v.6M54 229.9v2.8l.3 .2h1.5M54.7 225.9v4"/>
<path d="M55.7 238.8l1 .3-1 .2M55.8 232.9l.4 .4M56.1 221.7v.8M56.1 232.9l.1 .2h.5l-.1-.1-.8-.1M56.2 221.6l-.5 .3h-2M56.2 232.9v.4M56.2 235.2l.4 .2M56.2 234.8h.5M56.2 220.2h.5M56.6 235.4l-.4 .4M56.7 222.5h-4.2v1.2h1.1l.3 .4 .1 1.8M56.7 234.8l-.1 .6"/>
<path d="M69.1 236.2h17.3M69.8 235.2l.3 1 .2-1M73.2 235.2l.3 1 .2-1M76.8 235.2l.2 1 .3-1M81.3 229.9h3.2M81.3 225.9h3.2M82 226.9l.3-1 .2 1M82 228.9l.3 1 .2-1M82.3 225.9v4M83.7 227.9h9.5M85 225.9v4M85 225.9h.4"/>
<path d="M85.3 225.9v4h-.3M86.9 236.7v4.2M86.9 239.9h7M86.9 221.9v.4h.6M86.9 220.3v1.6h.6M86.9 229.9h-1.9M86.9 225.9h-1.9M86.9 222.5h.9M87.5 221.9v.6M87.6 233l.3 .3M87.7 234.6l.7 .7v.9h-.7zM87.7 234.6l.7 .7"/>
<path d="M87.7 234.6v1.6h-.8v-2.9v2.9h.8M87.8 233.1l.1 1.4 .5 .3M87.8 222.5h-.9v10.4l.9 .2M87.8 233.1l-.9-.2v.4h1M87.8 222.5h-.9v3.7M87.8 220.2l-.1 .6M87.9 239.7l-1 .2 1 .3M88 221.4l.3 .3zM88 234.6h-.3M88.4 235.3v.9h-.7M88.4 234.8l.2 .4v.9h11.6v-.7M88.4 234.8l.2 .4v.9"/>
<path d="M88.6 235.3h-.2M93.8 227.9h.6M94.4 221.3v.6M94.4 222.6v14.9M95.1 227.9h9.5M95.3 239.9h6.5M97.6 220.7h4.6M99.9 220.7h.1M100.4 234.8l-.2 .6M100.4 234.8l-.2 .4v.9M100.8 221.4l-.3 .3M100.9 239.7l1 .2-1 .3"/>
<path d="M100.9 233.4v1.1l-.5 .3M100.9 220.2l.2 .6M101 221.3l-.5 .5zM101 222.5h.9v10.4l-.9 .2M101 233.1l-.1 .3M101 222.5h.9v3.7M101 222.5h.9M101 220.1l.2 .6-.2-.6M101.1 234.6v1.6h-.7v-.9M101.1 234.6l-.7 .7M101.1 234.6h-.3h.4l-.8 .7h-.2h.2M101.2 234.6v1.6h-.8v-.9"/>
<path d="M101.2 233l-.3 .3M101.3 222.2v.3M101.8 220l.1 .3v1.6h-.4M101.8 220.1l.1 1.8h-.4M101.9 236.7v4.2M101.9 220.7l-.3 1-.8 .8M101.9 233.3v2.9h-.8M101.9 221.9v.4h-.6M101.9 226.7h1.9v3.1M101.9 220.7v1.2h-.4M101.9 232.9l-.9 .2M101.9 232.9v.4"/>
<path d="M101.9 233.3h-1M102.4 236.2h12.7M102.7 220.7h12.4M103.5 229.9h.3h-1.9M103.5 226.7v3.3M104.1 229.9h4M104.1 226.7h3.4M105.1 227.9h6.9M106.2 228.9l.3-1 .2 1M106.2 225.7l.3 1 .2-1M106.5 224.6v5.3M106.9 230.9l.2-1 .3 1"/>
<path d="M106.9 226.9l.2 1 .3-1M107.1 225.9v6.1M110.7 228.9l.3-1 .2 1M110.7 235.2l.3 1 .2-1M111 228.2v2.6M111 233.5v2.7M113.8 235.2l.3 1 .2-1M113.8 221.7l.3-1 .2 1M114.1 220.9v6.8M114.1 229.9v6.3M126.6 227.3h4.3M126.6 221.8h4.3"/>
<path d="M127.4 226.3l.2 1 .3-1M127.4 222.8l.2-1 .3 1M127.6 222v1.8M127.6 225.5v1.8M129.5 224.6h11.9M131.4 238.4h9.2M131.4 227.8v11.6M132.4 238.1l-1 .3 1 .2M134.9 232.2v.6h.7M134.9 220.8v.6M134.9 221.7v.7M134.9 222.7v.6"/>
<path d="M134.9 223.6v.7M134.9 224.6v.6M134.9 225.5v.7M134.9 226.5v.6M134.9 227.4v.7M134.9 228.4v.6M134.9 229.3v.7M134.9 230.3v.6M134.9 231.2v.7M135.9 232.8h.7M136.9 232.8h.6M136.9 235.6h3.7"/>
<path d="M136.9 227.8v8.8M137.8 232.8h.7M137.9 235.4l-1 .2 1 .3M138.8 232.8h.6M139.7 232.8h.7M140.7 232.8h.6M141.6 232.8h.7M142.1 224.6h.6M142.6 232.8h.6M143.3 224.6h12M143.5 232.8h.7M144 238.4h9.2"/>
<path d="M144.1 235.6h3.8M144.5 232.8h.6M145.5 232.8h.6M146.4 232.8h.6M146.9 235.4l1 .2-1 .3M147.4 232.8h.6M147.9 227.8v8.8M148.3 232.8h.6M149.9 220.9v.6M149.9 221.9v.6M149.9 222.8v.7M149.9 223.8v.6"/>
<path d="M149.9 224.7v.7M149.9 225.7v.6M149.9 226.6v.7M149.9 227.6v.6M149.9 228.5v.7M149.9 229.5v.6M149.9 230.4v.7M149.9 231.4v.6M149.9 232.2v.6h-.6M150.4 232.8h2.6M152.4 238.1l1 .3-1 .2M153.4 227.8v11.6"/>
<path d="M153.8 232.8h8.5M153.9 227.3h3.6M153.9 222.6h3.6M155.7 224.6h6.6M156.3 225.6l.2-1 .3 1M156.3 226.3l.2 1 .3-1M156.3 221.6l.2 1 .3-1M156.5 220.4v6.9M161.1 225.6l.2-1 .3 1M161.1 231.8l.2 1 .3-1M161.3 224.6v2.9M161.3 229.7v3.1"/>
<path d="M79.7 251.2h5.7M79.7 248.7h4.8M80.4 249.7l.3-1 .2 1M80.4 250.2l.3 1 .2-1M80.7 248.7v2.5M83 244.6h6M83.1 254.6h5.7M84 244.4l1 .2-1 .3M84.1 254.3l1 .3-1 .2M85 243.6v4.6M85.1 250.9v4.7M85.4 250.1h1.5"/>
<path d="M85.4 250.4l.1 .3 .3 .2h1.1M86.9 243.6v3.1M86.9 251.7v3.9M87.2 246.9l-.2 .3M87.5 246.7h-4.1l-.2 .1v3.2l.1 .1h1.8M87.7 247.2l.7 .7v3.3h-1.5M87.8 246.7l-.6 .2 .2 .3M87.8 246.7h13.1v.5M87.8 246.7v.5M87.9 244.4l-1 .2 1 .3M87.9 254.3l-1 .3 1 .2M87.9 246.7v.5"/>
<path d="M88.4 251.2h1.9M88.4 250.4h.3M88.4 247.9h.3M88.4 247.2v-.5l.3 .1v1.1M88.4 247.2l.3 .1M88.4 247.2h-1.5v4h-1.1l-.6-.3-.1-.4-.1-1.8h.3l.1 1.7M89.9 250.4h.4v.8h8.2M98.9 250.4h-.4v.8M100.2 250.4h.2M100.2 247.9h.2M100.4 247.2l-.2 .1M100.4 247.2v-.5l-.2 .1v4.1h-1.3v-1.1l-.4-.4h-8.3l-.3 .4v1.1h-1.2v-3"/>
<path d="M100.4 247.2h1.5v4M100.4 247.9v3.3M100.9 246.7h.1M100.9 246.7h.6l.2 .4M101 246.7v.5M101 246.7l.6 .2M101.2 247.2l-.8 .7M101.6 246.9l-.2 .3M101.6 246.9l.2 .3M101.9 250.9l1.5-.1 .1-2.1h.3l-.1 2.1-.3 .3-4.9 .1"/>
</g>
<path d="M131.4 221.8h5.5v5.5h-5.5zM147.9 222.6h5.5v4.7h-5.5z" fill="none" stroke="#231f20" stroke-width=".21"/>
<path d="M99.7 220.5a.25 .25 0 0 1 .4 0 .25 .25 0 0 1 0 .4 .25 .25 0 0 1-.4 0l.2-.2-.2 .2z" fill="#231f20"/>
<path d="M53.3 206.8l.2-.1h2.8l.3 .1v11.7l-.5 .7v.5l.1 .2h.5v13.5a2.75 2.75 0 0 1-.4 2.3l-.1 .5h-4v-16.7h1.6v-.4l-.6-.6zM84.1 206.8a1.25 1.25 0 0 1 1.5 .2l9.5 6.5a53.9 53.9 0 0 1 6.4 4.5 5.4 5.4 0 0 1 .4 3.3v1h-.6v.2h.6v4.2h1.9v3.3h-1.9v6.2h-1.5v-.9h-.2v.8h-11.6v-.8h-.2v.9h-1.5v-6.3h-1.9v-4h1.9v-3.4h.6v-.2h-.6v-1.2a1.06 1.06 0 0 1 .5-1.3l.6-.2a1.9 1.9 0 0 1 2.1 .3h.5a9.2 9.2 0 0 1 1.3-4.2 1.76 1.76 0 0 0-1.1-2.2l-7.7-5.3zM83.3 246.8l4.6-.1h12.8a.93 .93 0 0 1 1.1 .5h.1v3.7h.5a.7 .7 0 0 0 1-.5l.1-1.7h.4l-.2 1.5a.78 .78 0 0 1-.9 1h-15.6a2.11 2.11 0 0 1-2-.5l-.2-.6h-1.1a.62 .62 0 0 1-.8-.3v-2.7z" fill="none" stroke="#231f20" stroke-width=".21"/>
<g fill="#231f20">
<path d="M88.5 192.9h.9v1.4h.6l-1 1.6-1-1.6h.5z"/>
<path d="M102.2 208.2l1.6-1v.6h1.4v.8h-1.4v.5z"/>
</g>
<text font-size="5.3" x="12.7" y="94.6">■ Long Lever Models</text>
<text font-size="4.9" x="84" y="271.5">D3SH</text>
<g font-size="4">
<text x="13" y="28.7">Left operating – with Boss</text>
<text x="13" y="126.6">Right operating – without Boss</text>
<text x="13" y="193.9">Left operating – without Boss</text>
</g>
<text font-size="3.9" x="12.7" y="271.5">66</text>
<text font-size="3.5" x="30.7" y="271.5">Surface Mount Detection Switch</text>
<g font-size="3.2">
<text x="13" y="32.5">D3SH-@1L</text>
<text x="13" y="130.4">D3SH-@0R1</text>
<text x="13" y="197.7">D3SH-@0L1</text>
</g>
<g font-size="2.8">
<text x="12.7" y="18.5">Note: 1. Unless otherwise specified, all units are in millimeters and a tolerance of ±0.15 mm applies to all dimensions</text>
<text x="20.7" y="22.4">2. The operating characteristics are for operation in the A direction (↓ ) and B direction (→ , ← ).</text>
<text x="34.1" y="100.7">Model</text>
<text x="72.7" y="100.7">D3SH-@@R1</text>
<text x="13.4" y="107.4">Operating force (OF) max.</text>
<text x="72.8" y="103.5">D3SH-@@L1</text>
<text x="77.8" y="107.4">24 gf</text>
<text x="13.4" y="111.3">Free position (FP)</text>
<text x="72.7" y="111.3">5.9 ± 0.3 mm</text>
<text x="13.4" y="115.2">Operating position (OP)</text>
<text x="13.4" y="119.1">Total travel position (TTP)</text>
<text x="72.7" y="119.1">3.8 ± 0.2 mm</text>
<text x="72.7" y="115.2">5.4 ± 0.3 mm</text>
</g>
<g font-size="2.5" fill="#231f20">
<text x="115.2" y="74">PCB mounting hole and land dimensions (Reference)</text>
<text x="134.2" y="77">(View from switch top)</text>
<text x="120.3" y="174.5">PCB mounting land Dimension (Reference)</text>
<text x="133.7" y="177.5">(View from switch top)</text>
<text x="120.3" y="244.5">PCB mounting land Dimension (Reference)</text>
<text x="133.7" y="247.5">(View from switch top)</text>
</g>
<g font-size="1.8" fill="#231f20">
<text x="89.1" y="27.4">A</text>
<text x="60.9" y="32">(0.9)</text>
<text x="61.1" y="34.9">0.68</text>
<text x="82.5" y="35.5">R0.2</text>
<text x="85.9" y="33.2">(2.2)</text>
<text x="91.7" y="35.8">2.3</text>
<text x="94.6" y="33.3">1.1</text>
<text x="104.7" y="40.7">B</text>
<text x="148.6" y="40.7">2-φ0.7</text>
<text x="53.6" y="46.1">0.4</text>
<text x="104.2" y="45.6">center of rotation</text>
<text x="48.9" y="48.1">φ0.6</text>
<text x="71.9" y="52.3" transform="rotate(-90 71.9 52.3)">FP</text>
<text x="74.6" y="52.5" transform="rotate(-90 74.6 52.5)">OP</text>
<text x="103" y="53.2">0.25</text>
<text x="123.4" y="53">2</text>
<text x="128.1" y="53.7">1.1</text>
<text x="158" y="52.8">0.4</text>
<text x="48.2" y="56.8">2</text>
<text x="52.1" y="54.7">C0.15</text>
<text x="77.5" y="56.3" transform="rotate(-90 77.5 56.3)">TTP</text>
<text x="79.4" y="57.3">0.8</text>
<text x="107.4" y="58.3">0.4</text>
<text x="111.5" y="58.8">2.8</text>
<text x="117.5" y="57.6">3.1</text>
<text x="158.1" y="55.3">0.55</text>
<text x="160.5" y="57.8">1.65</text>
<text x="164.3" y="55">2.8</text>
<text x="108.9" y="61.5">1.65</text>
<text x="141.6" y="65.8">2.2</text>
<text x="92.5" y="68.8">3</text>
<text x="141.4" y="68.3">4.4</text>
<text x="59.9" y="73">0.9</text>
<text x="82.6" y="72.1">0.39</text>
<text x="75.1" y="79.6">0.5</text>
<text x="82.9" y="85.7">0.36</text>
<text x="53.2" y="129.7">(0.9)</text>
<text x="84.8" y="131.9">1.1</text>
<text x="93" y="126.2">A</text>
<text x="94.8" y="131.9">(3.1)</text>
<text x="53.4" y="133.2">0.68</text>
<text x="90.6" y="136.2">3</text>
<text x="99.7" y="135.7">R0.2</text>
<text x="76.9" y="142">B</text>
<text x="63.9" y="147.8">center of rotation</text>
<text x="158.7" y="155.2">0.4</text>
<text x="71.6" y="161.8">3.1</text>
<text x="74.9" y="161.4">0.8</text>
<text x="98.3" y="156.8">0.25</text>
<text x="111.5" y="156.6" transform="rotate(-90 111.5 156.6)">OP</text>
<text x="113.8" y="156.5" transform="rotate(-90 113.8 156.5)">FP</text>
<text x="128.4" y="156">1.1</text>
<text x="158.7" y="157.7">0.55</text>
<text x="161.3" y="160.4">1.65</text>
<text x="101.7" y="162.3">0.4</text>
<text x="102.9" y="165.5">1.65</text>
<text x="108.6" y="162.2" transform="rotate(-90 108.6 162.2)">TTP</text>
<text x="142.4" y="167.1">2.2</text>
<text x="52.2" y="170.6">0.9</text>
<text x="88.1" y="172.3">3</text>
<text x="142.5" y="169.6">4.4</text>
<text x="78.6" y="175.2">0.39</text>
<text x="72" y="182.6">0.5</text>
<text x="78.7" y="188.6">0.36</text>
<text x="88.4" y="192.3">A</text>
<text x="52.6" y="199.8">(0.9)</text>
<text x="52.9" y="203">0.68</text>
<text x="79.5" y="203.4">R0.2</text>
<text x="85" y="198.2">(3.1)</text>
<text x="96" y="198.2">1.1</text>
<text x="91.6" y="204">3</text>
<text x="105.5" y="208.7">B</text>
<text x="104.3" y="215.7">center of rotation</text>
<text x="69.5" y="222.4" transform="rotate(-90 69.5 222.4)">FP</text>
<text x="72.9" y="222.6" transform="rotate(-90 72.9 222.6)">OP</text>
<text x="76.4" y="227.9" transform="rotate(-90 76.4 227.9)">TTP</text>
<text x="104.9" y="224.1">0.25</text>
<text x="126.4" y="225.1">1.1</text>
<text x="157.3" y="224.2">0.4</text>
<text x="157.3" y="226.7">0.55</text>
<text x="79.4" y="228.7">0.8</text>
<text x="107.6" y="229.6">0.4</text>
<text x="109.3" y="232.8">1.65</text>
<text x="112.8" y="229.4">3.1</text>
<text x="159.6" y="229.3">1.65</text>
<text x="141.1" y="236.1">2.2</text>
<text x="141.1" y="238.9">4.4</text>
<text x="51.6" y="241.8">0.9</text>
<text x="84.3" y="243.3">0.39</text>
<text x="94.1" y="240.5">3</text>
<text x="77.7" y="250.6">0.5</text>
<text x="84.1" y="257.2">0.36</text>
</g>
<g font-size="1.2" fill="#231f20">
<text x="154.5" y="40">+0.05</text>
<text x="155.2" y="41.1">0</text>
<text x="52.2" y="47.8">±0.05</text>
<text x="124.4" y="52.8">±0.05</text>
<text x="49.2" y="56.5">±0.1</text>
<text x="113.9" y="58.5">±0.07</text>
<text x="62.3" y="72.8">±0.05</text>
<text x="54.7" y="170.4">±0.05</text>
<text x="54.1" y="241.6">±0.05</text>
</g>
</svg>
